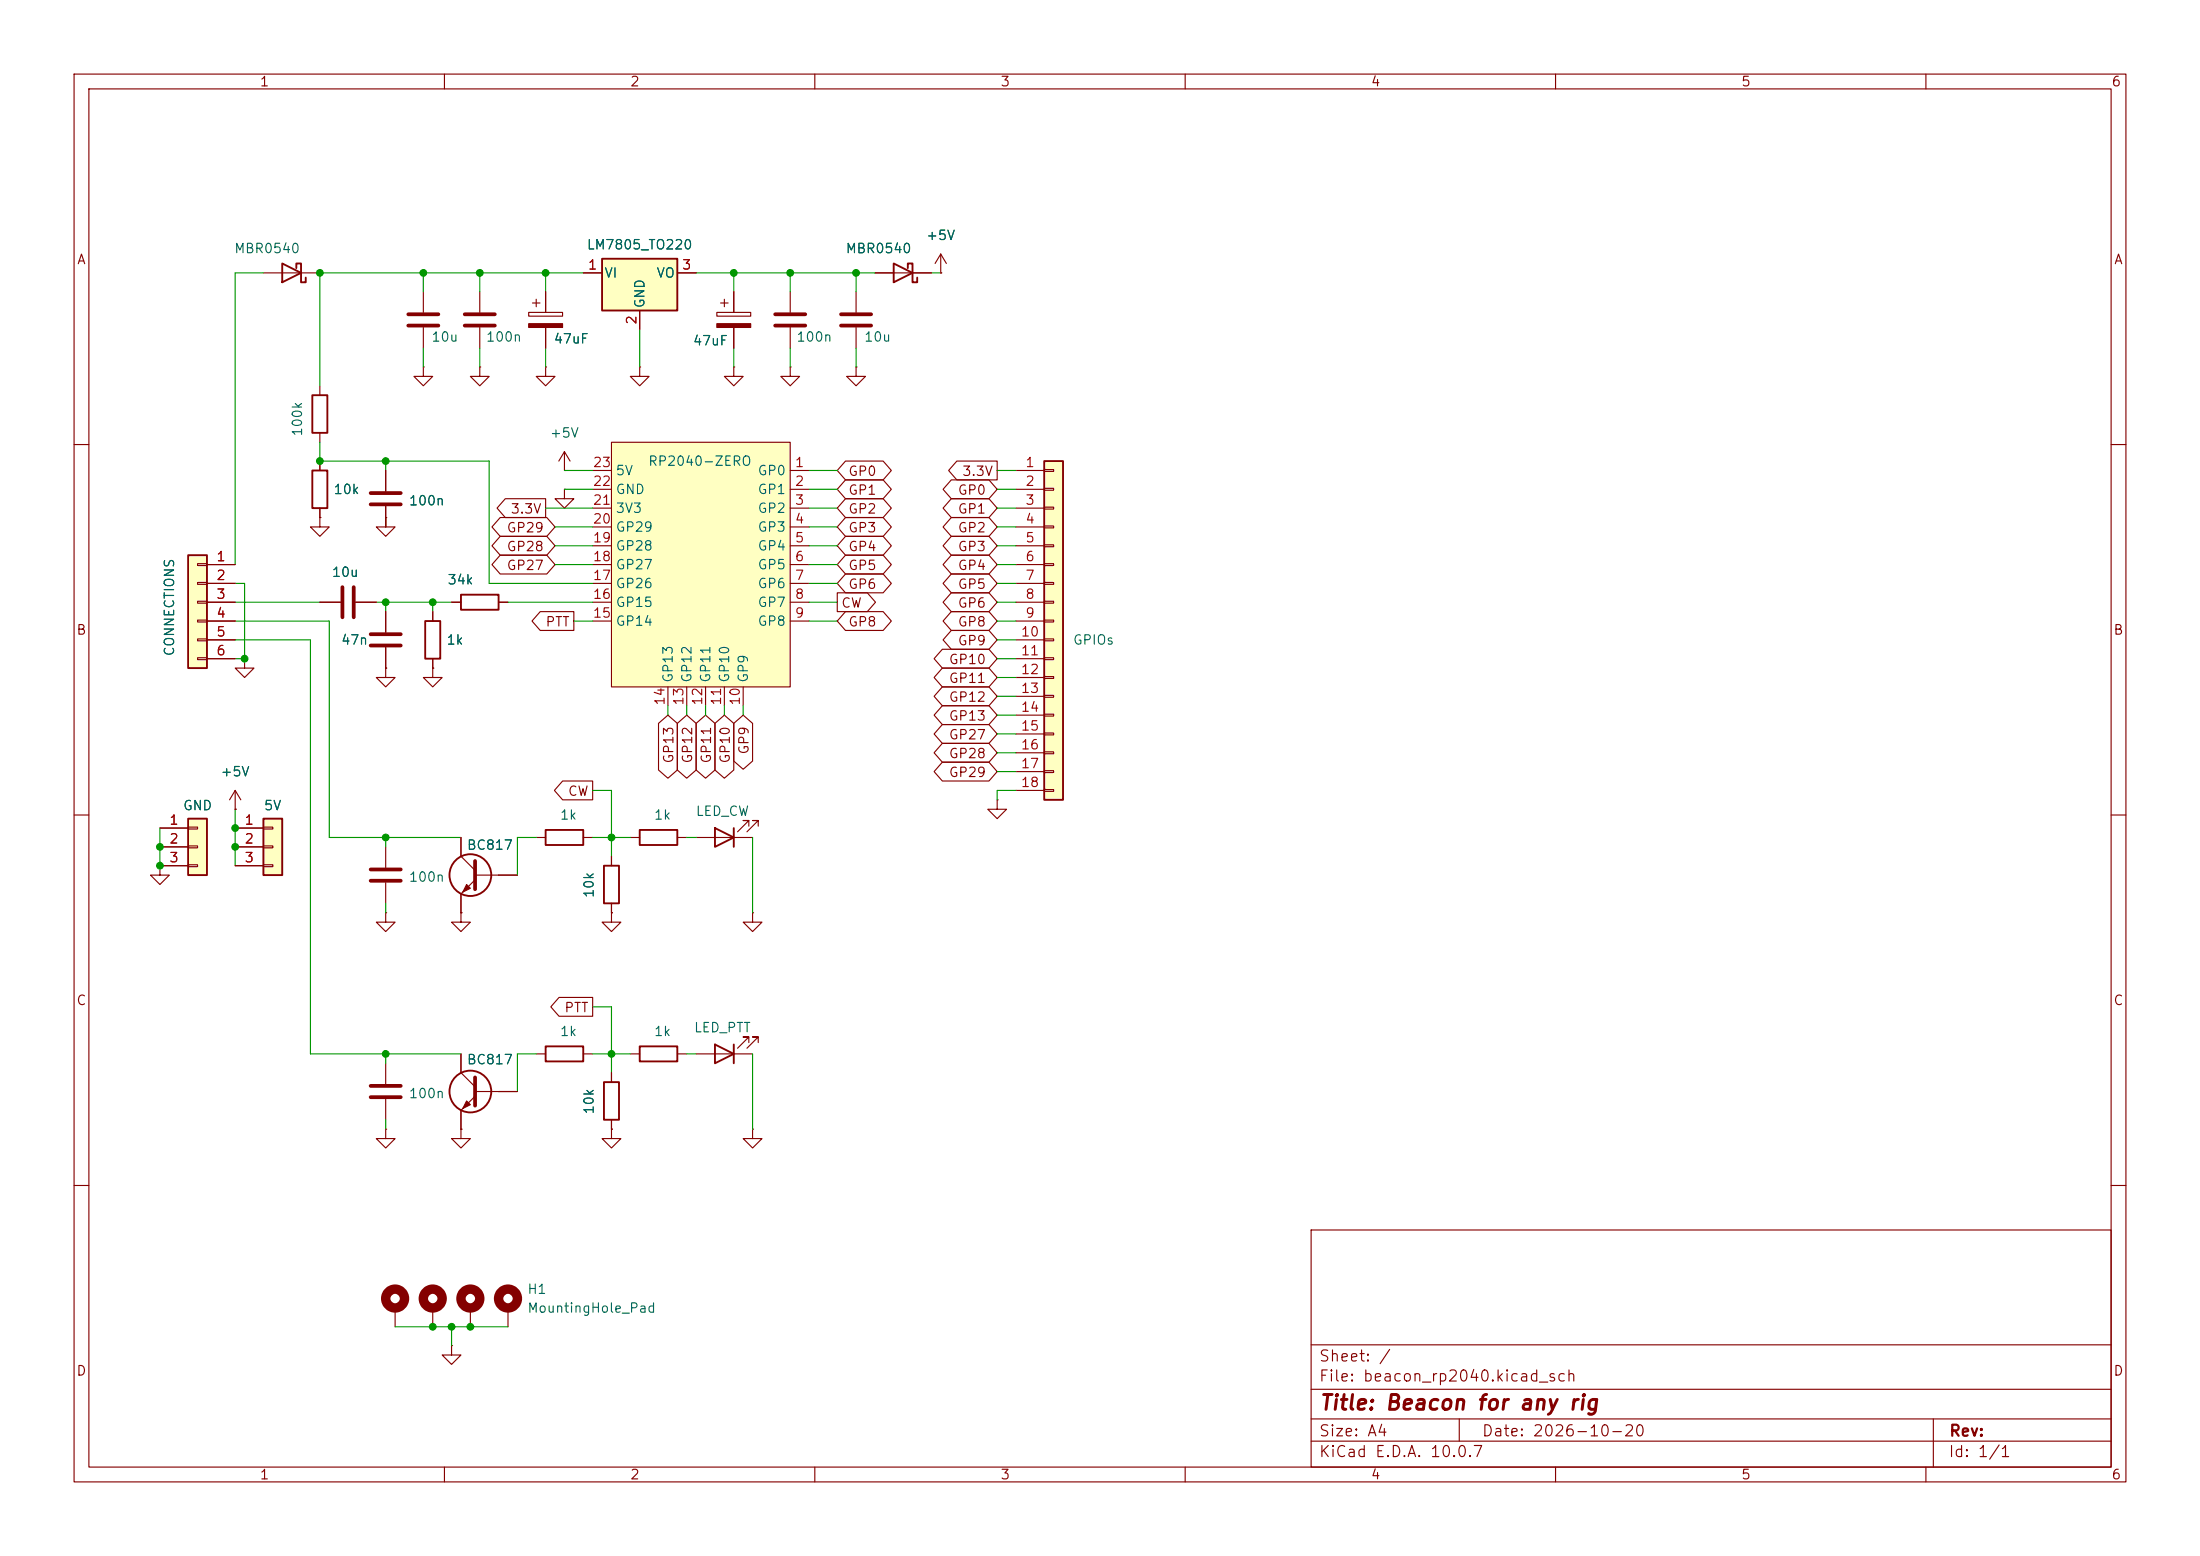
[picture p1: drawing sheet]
<svg xmlns="http://www.w3.org/2000/svg" width="297mm" height="210mm" viewBox="0 0 297 210" stroke-linecap="round" stroke-linejoin="round" font-family="sans-serif">
<g fill="none" stroke="#840000" stroke-width=".15">
<path d="M10 10h277v190h-277zM12 12h273v186h-273zM60 10v2M110 10v2M160 10v2M210 10v2M260 10v2M10 60h2M52.1 69.9v1.2h1.2l-1.2 1.3-1.3-1.3h1.3M52.1 69.9h.1M76.2 66v1.3h1.3l-1.3 1.3-1.3-1.3h1.3M76.2 66h.1"/>
<path d="M285 60h2M43.2 81.3h2.8M48 81.3h2.8M52.1 90.2v1.2h1.2l-1.2 1.3-1.3-1.3h1.3M52.1 90.2h.1M58.4 90.2v1.2h1.3l-1.3 1.3-1.3-1.3h1.3M58.4 90.2h.1M58.4 82.6v1.2M58.4 88.9v1.3M61 81.3h1.2M67.3 81.3h1.3M10 110h2"/>
<path d="M285 110h2M10 160h2M177 166h108v32h-108zM285 160h2M60 198v2M110 198v2M160 198v2M177 194.5h108M177 191.5h108M177 187.5h108M177 181.5h108M197 191.5v3"/>
<path d="M210 198v2M260 198v2M261 191.5v6.5"/>
</g>
<path d="M46.2 79.2v4.1M47.8 79.2v4.1" fill="none" stroke="#840000" stroke-width=".51"/>
<path d="M57.4 83.8h2v5.1h-2zM62.2 80.3h5.1v2h-5.1z" fill="none" stroke="#840000" stroke-width=".25"/>
<path d="M25.4 74.9h2.5v15.3h-2.5z" fill="#ffffc2"/>
<path d="M25.4 74.9h2.5v15.3h-2.5z" fill="none" stroke="#840000" stroke-width=".25"/>
<g fill="none" stroke="#840000" stroke-width=".15">
<path d="M26.7 76.1h1.2v.2h-1.2zM26.7 78.6h1.2v.3h-1.2zM27.9 76.2h3.8M27.9 78.7h3.8M26.7 81.2h1.2v.2h-1.2zM26.7 83.7h1.2v.2h-1.2zM26.7 86.2h1.2v.3h-1.2zM26.7 88.8h1.2v.2h-1.2zM27.9 81.3h3.8M27.9 83.8h3.8M27.9 86.4h3.8M27.9 88.9h3.8"/>
<path d="M21.6 116.8v1.3h1.3l-1.3 1.3-1.3-1.3h1.3M21.6 116.8h.1M31.7 109.2h.1M31.7 106.7l-.7 1.3M31.7 106.7l.8 1.3M31.7 106.7v2.5"/>
</g>
<path d="M35.6 110.5h2.5v7.6h-2.5z" fill="#ffffc2"/>
<path d="M35.6 110.5h2.5v7.6h-2.5z" fill="none" stroke="#840000" stroke-width=".25"/>
<path d="M33 88.9v1.3h1.3l-1.3 1.2-1.3-1.2h1.3M33 88.9h.1M52.1 82.6v2.7M52.1 87.4v2.8M31.7 111.8h3.9M31.7 114.3h3.9M31.7 116.8h3.9M35.6 111.6h1.2v.3h-1.2zM35.6 114.2h1.2v.2h-1.2zM35.6 116.7h1.2v.3h-1.2z" fill="none" stroke="#840000" stroke-width=".15"/>
<path d="M50 87.1h4.1M50 85.6h4.1" fill="none" stroke="#840000" stroke-width=".51"/>
<path d="M82.5 59.7h24.2v33h-24.2z" fill="#ffffc2"/>
<g fill="none" stroke="#840000" stroke-width=".15">
<path d="M82.5 59.7h24.2v33h-24.2zM106.7 49.5v1.3h1.2l-1.2 1.3-1.3-1.3h1.3M106.7 49.5h.1M115.6 49.5v1.3h1.2l-1.2 1.3-1.3-1.3h1.3M115.6 49.5h.1M80 63.5h2.5M80 66h2.5M80 68.6h2.5M80 71.1h2.5M80 73.7h2.5M80 76.2h2.5M80 78.7h2.5"/>
<path d="M106.7 63.5h2.5M106.7 66h2.5M106.7 68.6h2.5M106.7 71.1h2.5M106.7 73.7h2.5M106.7 76.2h2.5M106.7 78.7h2.5M80 81.3h2.5M80 83.8h2.5M90.2 92.7v2.6M92.7 92.7v2.6M95.2 92.7v2.6"/>
<path d="M97.8 92.7v2.6M100.3 92.7v2.6M106.7 81.3h2.5M106.7 83.8h2.5"/>
</g>
<path d="M81.3 34.9h10.1v7h-10.1z" fill="#ffffc2"/>
<path d="M81.3 34.9h10.1v7h-10.1zM120.6 35.6l2.6 1.2-2.6 1.3zM122.6 36.2v-.6h.6v2.5h.6v-.6" fill="none" stroke="#840000" stroke-width=".25"/>
<g fill="none" stroke="#840000" stroke-width=".15">
<path d="M78.7 36.8h2.6M91.4 36.8h2.6M99.1 39.4v2.8M106.7 39.4v2.8M115.6 39.4v2.8M118.1 36.8h7.6M127 36.8h.1M127 34.3l-.8 1.3M127 34.3l.8 1.3M127 34.3v2.5M86.4 49.5v1.3h1.2l-1.2 1.3-1.3-1.3h1.3M86.4 49.5h.1"/>
<path d="M86.4 41.9v2.6M96.8 42.2h4.5v.5h-4.5zM97.3 40.9h1M97.8 40.4v1M99.1 49.5v1.3h1.2l-1.2 1.3-1.3-1.3h1.3M99.1 49.5h.1M99.1 44.2v2.8M106.7 44.2v2.8M115.6 44.2v2.8"/>
</g>
<path d="M96.8 43.7h4.5v.5h-4.5z" fill="#840000" stroke="#840000" stroke-width=".15"/>
<path d="M104.6 42.4h4.1M104.6 43.9h4.1M113.5 42.4h4.1M113.5 43.9h4.1" fill="none" stroke="#840000" stroke-width=".51"/>
<path d="M141 62.2h2.5v45.8h-2.5z" fill="#ffffc2"/>
<g fill="none" stroke="#840000" stroke-width=".25">
<path d="M141 62.2h2.5v45.8h-2.5zM73.7 141.2h5v2.1h-5zM81.5 146.1h2.1v5h-2.1zM86.4 141.2h5v2.1h-5z"/>
<circle cx="63.5" cy="147.3" r="2.82"/>
</g>
<g fill="none" stroke="#840000" stroke-width=".15">
<path d="M43.2 69.9v1.2h1.2l-1.2 1.3-1.3-1.3h1.3M43.2 69.9h.1M137.2 63.5h3.8M137.2 66h3.8M137.2 68.6h3.8M137.2 71.1h3.8M137.2 73.7h3.8M137.2 76.2h3.8M137.2 78.7h3.8M141 63.4h1.2v.2h-1.2zM141 65.9h1.2v.3h-1.2zM141 68.5h1.2v.2h-1.2z"/>
<path d="M141 71h1.2v.2h-1.2zM141 73.5h1.2v.3h-1.2zM141 76.1h1.2v.2h-1.2zM141 78.6h1.2v.3h-1.2zM137.2 81.3h3.8M137.2 83.8h3.8M137.2 86.4h3.8M137.2 88.9h3.8M137.2 91.4h3.8M137.2 94h3.8M137.2 96.5h3.8M137.2 99.1h3.8"/>
<path d="M141 81.2h1.2v.2h-1.2zM141 83.7h1.2v.2h-1.2zM141 86.2h1.2v.3h-1.2zM141 88.8h1.2v.2h-1.2zM141 91.3h1.2v.3h-1.2zM141 93.9h1.2v.2h-1.2zM141 96.4h1.2v.2h-1.2zM141 98.9h1.2v.3h-1.2zM137.2 101.6h3.8M137.2 104.1h3.8M137.2 106.7h3.8M141 101.5h1.2v.2h-1.2z"/>
<path d="M141 104h1.2v.3h-1.2zM141 106.6h1.2v.2h-1.2zM62.2 152.4v1.3h1.3l-1.3 1.2-1.2-1.2h1.2M62.2 152.4h.1M62.2 142.2v2.6l1.9 1.9M64.1 147.3h5.7M64.1 148l-1.9 1.9v2.5M72.4 142.2h1.3M78.7 142.2h1.3M82.5 152.4v1.3h1.3l-1.3 1.2-1.2-1.2h1.2M82.5 152.4h.1M82.5 144.8v1.3"/>
<path d="M82.5 151.1v1.3M85.1 142.2h1.3M91.4 142.2h1.3M53.3 176.5v2.6M58.4 176.5v2.6M63.5 176.5v2.6M68.6 176.5v2.6M61 181.6v1.3h1.2l-1.2 1.3-1.3-1.3h1.3M61 181.6h.1"/>
</g>
<g fill="none" stroke="#840000" stroke-width="1.3">
<circle cx="53.3" cy="175.3" r="1.27"/>
<circle cx="58.4" cy="175.3" r="1.27"/>
<circle cx="63.5" cy="175.3" r="1.27"/>
<circle cx="68.6" cy="175.3" r="1.27"/>
</g>
<path d="M64.1 145.4v3.8" fill="none" stroke="#840000" stroke-width=".51"/>
<path d="M63 148.6l.5 .5-1 .5z" fill="#840000" stroke="#840000" stroke-width=".15"/>
<path d="M25.4 110.5h2.5v7.6h-2.5z" fill="#ffffc2"/>
<g fill="none" stroke="#840000" stroke-width=".25">
<path d="M38.1 35.6l2.5 1.2-2.5 1.3zM40 36.2v-.6h.6v2.5h.7v-.6M42.2 53.3h2v5.1h-2zM42.2 63.5h2v5.1h-2zM25.4 110.5h2.5v7.6h-2.5zM73.7 112h5v2h-5zM81.5 116.8h2.1v5.1h-2.1zM86.4 112h5v2h-5zM96.5 111.8l2.6 1.2-2.6 1.3zM99.1 111.8v2.5M96.5 141l2.6 1.2-2.6 1.3zM99.1 141v2.5"/>
<circle cx="63.5" cy="118.1" r="2.82"/>
</g>
<g fill="none" stroke="#840000" stroke-width=".15">
<path d="M35.6 36.8h7.6M57.1 39.4v2.8M64.8 39.4v2.8M73.7 39.4v2.8M78.7 36.8h2.6M91.4 36.8h2.6M99.1 39.4v2.8M118.1 36.8h2.5M123.2 36.8h2.5M127 36.8h.1M43.2 52.1v1.2M43.2 58.4v1.3"/>
<path d="M57.1 49.5v1.3h1.3l-1.3 1.3-1.2-1.3h1.2M57.1 49.5h.1M57.1 44.2v2.8M64.8 49.5v1.3h1.2l-1.2 1.3-1.3-1.3h1.3M64.8 49.5h.1M64.8 44.2v2.8M71.4 42.2h4.5v.5h-4.5zM71.9 40.9h1M72.4 40.4v1M73.7 49.5v1.3h1.2l-1.2 1.3-1.3-1.3h1.3M73.7 49.5h.1M73.7 44.2v2.8"/>
<path d="M86.4 41.9v2.6M99.1 44.2v2.8M27.9 76.2h3.8M27.9 78.7h3.8M43.2 69.9h.1M43.2 62.2v1.3M43.2 68.6v1.3M52.1 69.9h.1M52.1 63.5v2.8M52.1 68.3v2.8M67.5 72.4h6.3l1.1 1.3-1.1 1.2h-6.3l-1.1-1.2zM67.5 74.9h6.3l1.1 1.3-1.1 1.3h-6.3l-1.1-1.3z"/>
<path d="M67.5 69.8h6.3l1.1 1.3-1.1 1.3h-6.3l-1.1-1.3zM68.2 67.3h5.5v2.6h-5.5l-1.1-1.3zM76.2 63.5h.1M76.2 61l-.8 1.2M76.2 61l.8 1.2M76.2 61v2.5M114.1 64.8h5.1l1.1 1.2-1.1 1.3h-5.1l-1.1-1.3zM114.1 67.3h5.1l1.1 1.3-1.1 1.3h-5.1l-1.1-1.3zM114.1 62.2h5.1l1.1 1.3-1.1 1.3h-5.1l-1.1-1.3zM114.1 69.8h5.1l1.1 1.3-1.1 1.3h-5.1l-1.1-1.3zM114.1 72.4h5.1l1.1 1.3-1.1 1.2h-5.1l-1.1-1.2zM114.1 77.5h5.1l1.1 1.2-1.1 1.3h-5.1l-1.1-1.3z"/>
<path d="M114.1 74.9h5.1l1.1 1.3-1.1 1.3h-5.1l-1.1-1.3zM128.4 77.5h5.1l1.1 1.2-1.1 1.3h-5.1l-1.1-1.3zM128.4 72.4h5.1l1.1 1.3-1.1 1.2h-5.1l-1.1-1.2zM128.4 69.8h5.1l1.1 1.3-1.1 1.3h-5.1l-1.1-1.3zM128.4 74.9h5.1l1.1 1.3-1.1 1.3h-5.1l-1.1-1.3zM128.4 64.8h5.1l1.1 1.2-1.1 1.3h-5.1l-1.1-1.3zM128.4 67.3h5.1l1.1 1.3-1.1 1.3h-5.1l-1.1-1.3zM129.2 62.2h5.4v2.6h-5.4l-1.1-1.3zM27.9 81.3h3.8M27.9 83.8h3.8M27.9 86.4h3.8M27.9 88.9h3.8"/>
<path d="M33 88.9h.1M43.2 81.3h2.8M48 81.3h2.8M52.1 90.2h.1M52.1 82.6v2.7M52.1 87.4v2.8M58.4 90.2h.1M58.4 82.6v1.2M58.4 88.9v1.3M61 81.3h1.2M67.3 81.3h1.3M72.9 82.5h4.6v2.6h-4.6l-1.1-1.3z"/>
<path d="M88.9 97.6l1.3-1.1 1.2 1.1v6.3l-1.2 1.1-1.3-1.1zM91.4 97.6l1.3-1.1 1.3 1.1v6.3l-1.3 1.1-1.3-1.1zM94 97.6l1.2-1.1 1.3 1.1v6.3l-1.3 1.1-1.2-1.1zM96.5 97.6l1.3-1.1 1.3 1.1v6.3l-1.3 1.1-1.3-1.1zM99.1 97.6l1.2-1.1 1.3 1.1v5.1l-1.3 1.1-1.2-1.1zM113 80h4.1l1.1 1.3-1.1 1.3h-4.1zM114.1 82.5h5.1l1.1 1.3-1.1 1.3h-5.1l-1.1-1.3zM127.2 92.7h6.3l1.1 1.3-1.1 1.3h-6.3l-1.1-1.3zM127.2 87.6h6.3l1.1 1.3-1.1 1.3h-6.3l-1.1-1.3zM127.2 97.8h6.3l1.1 1.3-1.1 1.2h-6.3l-1.1-1.2zM127.2 95.2h6.3l1.1 1.3-1.1 1.3h-6.3l-1.1-1.3zM127.2 90.2h6.3l1.1 1.2-1.1 1.3h-6.3l-1.1-1.3z"/>
<path d="M128.4 82.5h5.1l1.1 1.3-1.1 1.3h-5.1l-1.1-1.3zM128.4 80h5.1l1.1 1.3-1.1 1.3h-5.1l-1.1-1.3zM128.4 85.1h5.1l1.1 1.3-1.1 1.2h-5.1l-1.1-1.2zM21.6 116.8h.1M21.6 111.8h3.8M21.6 114.3h3.8M21.6 116.8h3.8M25.4 111.6h1.3v.3h-1.3zM25.4 114.2h1.3v.2h-1.3zM25.4 116.7h1.3v.3h-1.3zM31.7 109.2h.1M31.7 111.8h3.9"/>
<path d="M31.7 114.3h3.9M31.7 116.8h3.9M52.1 114.3v2.8M52.1 119.1v2.8M62.2 113v2.6l1.9 1.9M64.1 118.1h5.7M64.1 118.7l-1.9 2v2.5M72.4 113h1.3M76 105.4h4v2.6h-4l-1.2-1.3zM78.7 113h1.3M82.5 115.6v1.2M85.1 113h1.3"/>
<path d="M91.4 113h1.3M94 113h7.6M101.1 111.5v-.8h-.8h.8l-1.5 1.6M102.4 111.5v-.8h-.8h.8l-1.6 1.6M127.2 102.9h6.3l1.1 1.2-1.1 1.3h-6.3l-1.1-1.3zM127.2 100.3h6.3l1.1 1.3-1.1 1.3h-6.3l-1.1-1.3zM134.6 108v1.2h1.3l-1.3 1.3-1.3-1.3h1.3M134.6 108h.1M52.1 123.2v1.3h1.2l-1.2 1.2-1.3-1.2h1.3M52.1 123.2h.1M62.2 123.2v1.3h1.3l-1.3 1.2-1.2-1.2h1.2M62.2 123.2h.1"/>
<path d="M75.5 134.6h4.5v2.6h-4.5l-1.1-1.3zM82.5 123.2v1.3h1.3l-1.3 1.2-1.2-1.2h1.2M82.5 123.2h.1M82.5 121.9v1.3M101.6 123.2v1.3h1.3l-1.3 1.2-1.3-1.2h1.3M101.6 123.2h.1M52.1 152.4v1.3h1.2l-1.2 1.2-1.3-1.2h1.3M52.1 152.4h.1M52.1 143.5v2.8M52.1 148.3v2.8M62.2 152.4h.1M62.2 142.2v2.6"/>
<path d="M62.2 149.9v2.5M67.3 147.3h2.5M82.5 152.4h.1M82.5 144.8v1.3M82.5 151.1v1.3M94 142.2h7.6M101.1 140.7v-.7h-.8h.8l-1.5 1.5M101.6 152.4v1.3h1.3l-1.3 1.2-1.3-1.2h1.3M101.6 152.4h.1M102.4 140.7v-.7h-.8h.8l-1.6 1.5"/>
</g>
<path d="M55.1 42.4h4.1M55.1 43.9h4.1M62.7 42.4h4.1M62.7 43.9h4.1M50 68.1h4.1M50 66.5h4.1M50 118.9h4.1M50 117.3h4.1M64.1 116.2v3.8M50 148.1h4.1M50 146.6h4.1" fill="none" stroke="#840000" stroke-width=".51"/>
<g fill="#840000" stroke="#840000" stroke-width=".15">
<path d="M71.4 43.7h4.5v.5h-4.5z"/>
<path d="M63 119.4l.5 .5-1 .5z"/>
</g>
<g fill="none" stroke="#009600" stroke-width=".15">
<path d="M35.6 36.8h-3.9v39.4M57.1 36.8v2.6M64.8 36.8v2.6M73.7 36.8v2.6M78.7 36.8h-35.5v15.3M94 36.8h24.1M99.1 36.8v2.6M106.7 36.8v2.6M115.6 36.8v2.6M125.7 36.8h1.3M43.2 59.7v2.5h22.8v16.5h14M57.1 47v2.5"/>
<path d="M64.8 47v2.5M73.7 47v2.5M86.4 44.5v5M99.1 47v2.5M106.7 47v2.5M115.6 47v2.5M31.7 78.7h1.3v10.2h-1.3M52.1 62.2v1.3M52.1 69.9v1.2M73.7 68.6h6.3M74.9 73.7h5.1M74.9 76.2h5.1"/>
<path d="M74.9 71.1h5.1M76.2 63.5h3.8M76.2 66h3.8M109.2 63.5h3.8M109.2 73.7h3.8M109.2 78.7h3.8M109.2 76.2h3.8M109.2 71.1h3.8M109.2 68.6h3.8M109.2 66h3.8M134.6 63.5h2.6M134.6 73.7h2.6"/>
<path d="M134.6 78.7h2.6M134.6 76.2h2.6M134.6 71.1h2.6M134.6 68.6h2.6M134.6 66h2.6M31.7 83.8h12.7v29.2h17.8M31.7 86.4h10.2v55.8h20.3M31.7 81.3h11.5M50.8 81.3h10.2M52.1 81.3v1.3M58.4 81.3v1.3M68.6 81.3h11.4"/>
<path d="M77.5 83.8h2.5M90.2 95.3v1.2M92.7 95.3v1.2M95.2 95.3v1.2M97.8 95.3v1.2M100.3 95.3v1.2M109.2 81.3h3.8M109.2 83.8h3.8M134.6 86.4h2.6M134.6 81.3h2.6M134.6 83.8h2.6M134.6 91.4h2.6"/>
<path d="M134.6 96.5h2.6M134.6 94h2.6M134.6 88.9h2.6M134.6 99.1h2.6M21.6 111.8v5M31.7 109.2v7.6M52.1 113v1.3M72.4 113h-2.6v5.1M80 113h5.1M80 106.7h2.5v8.9M92.7 113h1.3M101.6 113v10.2"/>
<path d="M134.6 101.6h2.6M134.6 104.1h2.6M137.2 106.7h-2.6v1.3M52.1 121.9v1.3M80 135.9h2.5v8.9M52.1 142.2v1.3M52.1 151.1v1.3M72.4 142.2h-2.6v5.1M80 142.2h5.1M92.7 142.2h1.3M101.6 142.2v10.2M53.3 179.1h15.3"/>
<path d="M61 179.1v2.5"/>
</g>
<g fill="#009600" stroke="#009600" stroke-width=".14">
<circle cx="52.1" cy="142.2" r=".46"/>
<circle cx="52.1" cy="113" r=".46"/>
<circle cx="82.5" cy="113" r=".46"/>
<circle cx="106.7" cy="36.8" r=".46"/>
<circle cx="99.1" cy="36.8" r=".46"/>
<circle cx="115.6" cy="36.8" r=".46"/>
<circle cx="31.7" cy="114.3" r=".46"/>
<circle cx="31.7" cy="111.8" r=".46"/>
<circle cx="21.6" cy="116.8" r=".46"/>
<circle cx="21.6" cy="114.3" r=".46"/>
<circle cx="33" cy="88.9" r=".46"/>
<circle cx="58.4" cy="81.3" r=".46"/>
<circle cx="52.1" cy="81.3" r=".46"/>
<circle cx="73.7" cy="36.8" r=".46"/>
<circle cx="43.2" cy="62.2" r=".46"/>
<circle cx="52.1" cy="62.2" r=".46"/>
<circle cx="64.8" cy="36.8" r=".46"/>
<circle cx="57.1" cy="36.8" r=".46"/>
<circle cx="43.2" cy="36.8" r=".46"/>
<circle cx="61" cy="179.1" r=".46"/>
<circle cx="63.5" cy="179.1" r=".46"/>
<circle cx="82.5" cy="142.2" r=".46"/>
<circle cx="58.4" cy="179.1" r=".46"/>
</g>
<text font-size="2" fill="#840000" x="178" y="190.8">Title: Beacon for any rig</text>
<g font-size="1.5" fill="#840000">
<text x="178" y="184.1">Sheet: /</text>
<text x="178" y="186.8">File: beacon_rp2040.kicad_sch</text>
<text x="178" y="197">KiCad E.D.A. 10.0.7</text>
<text x="178" y="194.2">Size: A4</text>
<text x="200" y="194.2">Date: 2026-10-20</text>
<text x="263" y="197">Id: 1/1</text>
<text x="263" y="194.2">Rev:</text>
</g>
<g font-size="1.3" fill="#840000">
<text x="35" y="12">1</text>
<text x="85" y="12">2</text>
<text x="135" y="12">3</text>
<text x="185" y="12">4</text>
<text x="235" y="12">5</text>
<text x="285" y="12">6</text>
<text x="10.3" y="36">A</text>
<text x="285.3" y="36">A</text>
<text x="114.4" y="64.6">GP0</text>
<text x="129.8" y="64.6">3.3V</text>
<text x="68.8" y="69.6">3.3V</text>
<text x="114.4" y="67.1">GP1</text>
<text x="114.4" y="69.6">GP2</text>
<text x="129.2" y="67.1">GP0</text>
<text x="129.2" y="69.6">GP1</text>
<text x="68.3" y="74.7">GP28</text>
<text x="68.3" y="77.3">GP27</text>
<text x="68.3" y="72.2">GP29</text>
<text x="114.4" y="72.2">GP3</text>
<text x="114.4" y="74.7">GP4</text>
<text x="114.4" y="77.3">GP5</text>
<text x="129.2" y="74.7">GP3</text>
<text x="129.2" y="72.2">GP2</text>
<text x="129.2" y="77.3">GP4</text>
<text x="113.5" y="82.3">CW</text>
<text x="114.4" y="79.8">GP6</text>
<text x="129.2" y="79.8">GP5</text>
<text x="129.2" y="82.3">GP6</text>
<text x="10.2" y="86">B</text>
<text x="73.6" y="84.9">PTT</text>
<text x="114.4" y="84.9">GP8</text>
<text x="128" y="90">GP10</text>
<text x="129.2" y="84.9">GP8</text>
<text x="129.2" y="87.4">GP9</text>
<text x="285.2" y="86">B</text>
<text x="128" y="95">GP12</text>
<text x="128" y="92.5">GP11</text>
<text x="101.4" y="101.9" transform="rotate(-90 101.4 101.9)">GP9</text>
<text x="128" y="100.1">GP27</text>
<text x="128" y="97.6">GP13</text>
<text x="76.6" y="107.7">CW</text>
<text x="91.2" y="103.1" transform="rotate(-90 91.2 103.1)">GP13</text>
<text x="93.8" y="103.1" transform="rotate(-90 93.8 103.1)">GP12</text>
<text x="96.3" y="103.1" transform="rotate(-90 96.3 103.1)">GP11</text>
<text x="98.8" y="103.1" transform="rotate(-90 98.8 103.1)">GP10</text>
<text x="128" y="105.2">GP29</text>
<text x="128" y="102.7">GP28</text>
<text x="10.2" y="136">C</text>
<text x="76.1" y="136.9">PTT</text>
<text x="285.2" y="136">C</text>
<text x="10.2" y="186">D</text>
<text x="285.2" y="186">D</text>
<text x="35" y="200">1</text>
<text x="85" y="200">2</text>
<text x="135" y="200">3</text>
<text x="185" y="200">4</text>
<text x="235" y="200">5</text>
<text x="285" y="200">6</text>
</g>
<g font-size="1.3" fill="#006464">
<text x="31.5" y="34.5">MBR0540</text>
<text x="79.1" y="34">LM7805_TO220</text>
<text x="114.1" y="34.5">MBR0540</text>
<text x="124.9" y="32.7">+5V</text>
<text x="81.5" y="37.8">VI</text>
<text x="87.3" y="41.7" transform="rotate(-90 87.3 41.7)">GND</text>
<text x="88.5" y="37.8">VO</text>
<text x="58.2" y="46.4">10u</text>
<text x="65.5" y="46.4">100n</text>
<text x="74.7" y="46.7">47uF</text>
<text x="93.5" y="46.9">47uF</text>
<text x="107.4" y="46.4">100n</text>
<text x="116.6" y="46.4">10u</text>
<text x="41.1" y="59" transform="rotate(-90 41.1 59)">100k</text>
<text x="74.1" y="59.4">+5V</text>
<text x="83" y="64.5">5V</text>
<text x="87.4" y="63.2">RP2040-ZERO</text>
<text x="102.2" y="64.5">GP0</text>
<text x="44.9" y="67">10k</text>
<text x="55.1" y="68.5">100n</text>
<text x="83" y="69.5">3V3</text>
<text x="83" y="67">GND</text>
<text x="102.2" y="67">GP1</text>
<text x="102.2" y="69.5">GP2</text>
<text x="83" y="77.2">GP27</text>
<text x="83" y="74.6">GP28</text>
<text x="83" y="72.1">GP29</text>
<text x="102.2" y="72.1">GP3</text>
<text x="102.2" y="74.6">GP4</text>
<text x="102.2" y="77.2">GP5</text>
<text x="44.7" y="78.2">10u</text>
<text x="60.3" y="79.2">34k</text>
<text x="83" y="82.2">GP15</text>
<text x="83" y="79.7">GP26</text>
<text x="102.2" y="79.7">GP6</text>
<text x="102.2" y="82.2">GP7</text>
<text x="23.8" y="88.7" transform="rotate(-90 23.8 88.7)">CONNECTIONS</text>
<text x="46" y="87.3">47n</text>
<text x="60.2" y="87.3">1k</text>
<text x="83" y="84.8">GP14</text>
<text x="102.2" y="84.8">GP8</text>
<text x="144.8" y="87.3">GPIOs</text>
<text x="91.1" y="92.2" transform="rotate(-90 91.1 92.2)">GP13</text>
<text x="93.7" y="92.2" transform="rotate(-90 93.7 92.2)">GP12</text>
<text x="96.2" y="92.2" transform="rotate(-90 96.2 92.2)">GP11</text>
<text x="98.8" y="92.2" transform="rotate(-90 98.8 92.2)">GP10</text>
<text x="101.3" y="92.2" transform="rotate(-90 101.3 92.2)">GP9</text>
<text x="29.7" y="105.1">+5V</text>
<text x="24.6" y="109.7">GND</text>
<text x="35.5" y="109.7">5V</text>
<text x="75.5" y="110.9">1k</text>
<text x="88.2" y="110.9">1k</text>
<text x="93.8" y="110.4">LED_CW</text>
<text x="55.1" y="119.3">100n</text>
<text x="62.9" y="115">BC817</text>
<text x="80.5" y="121.3" transform="rotate(-90 80.5 121.3)">10k</text>
<text x="62.9" y="144">BC817</text>
<text x="75.5" y="140.2">1k</text>
<text x="88.2" y="140.2">1k</text>
<text x="93.6" y="139.6">LED_PTT</text>
<text x="55.1" y="148.5">100n</text>
<text x="80.5" y="150.5" transform="rotate(-90 80.5 150.5)">10k</text>
<text x="71.1" y="175">H1</text>
<text x="71.1" y="177.5">MountingHole_Pad</text>
</g>
<g font-size="1.3" fill="#a90000">
<text x="79.3" y="36.7">1</text>
<text x="92" y="36.7">3</text>
<text x="86.2" y="43.9" transform="rotate(-90 86.2 43.9)">2</text>
<text x="79.9" y="65.9">22</text>
<text x="79.9" y="63.4">23</text>
<text x="107.2" y="63.4">1</text>
<text x="107.2" y="65.9">2</text>
<text x="138.3" y="63.4">1</text>
<text x="138.3" y="65.9">2</text>
<text x="79.9" y="71">20</text>
<text x="79.9" y="68.4">21</text>
<text x="107.2" y="68.4">3</text>
<text x="107.2" y="71">4</text>
<text x="138.3" y="68.4">3</text>
<text x="138.3" y="71">4</text>
<text x="29.1" y="76.1">1</text>
<text x="79.9" y="76.1">18</text>
<text x="79.9" y="73.5">19</text>
<text x="107.2" y="73.5">5</text>
<text x="107.2" y="76.1">6</text>
<text x="138.3" y="73.5">5</text>
<text x="138.3" y="76.1">6</text>
<text x="29.1" y="78.6">2</text>
<text x="29.1" y="81.1">3</text>
<text x="29.1" y="83.7">4</text>
<text x="79.9" y="83.7">15</text>
<text x="79.9" y="81.1">16</text>
<text x="79.9" y="78.6">17</text>
<text x="107.2" y="78.6">7</text>
<text x="107.2" y="81.1">8</text>
<text x="107.2" y="83.7">9</text>
<text x="138.3" y="78.6">7</text>
<text x="138.3" y="81.1">8</text>
<text x="138.3" y="83.7">9</text>
<text x="29.1" y="86.2">5</text>
<text x="29.1" y="88.8">6</text>
<text x="137.7" y="86.2">10</text>
<text x="137.7" y="88.8">11</text>
<text x="90" y="95.3" transform="rotate(-90 90 95.3)">14</text>
<text x="92.6" y="95.3" transform="rotate(-90 92.6 95.3)">13</text>
<text x="95.1" y="95.3" transform="rotate(-90 95.1 95.3)">12</text>
<text x="97.7" y="95.3" transform="rotate(-90 97.7 95.3)">11</text>
<text x="100.2" y="95.3" transform="rotate(-90 100.2 95.3)">10</text>
<text x="137.7" y="91.3">12</text>
<text x="137.7" y="93.8">13</text>
<text x="137.7" y="96.4">14</text>
<text x="137.7" y="98.9">15</text>
<text x="137.7" y="101.5">16</text>
<text x="137.7" y="104">17</text>
<text x="137.7" y="106.5">18</text>
<text x="22.8" y="111.6">1</text>
<text x="32.9" y="111.6">1</text>
<text x="22.8" y="114.2">2</text>
<text x="22.8" y="116.7">3</text>
<text x="32.9" y="114.2">2</text>
<text x="32.9" y="116.7">3</text>
</g>
</svg>
